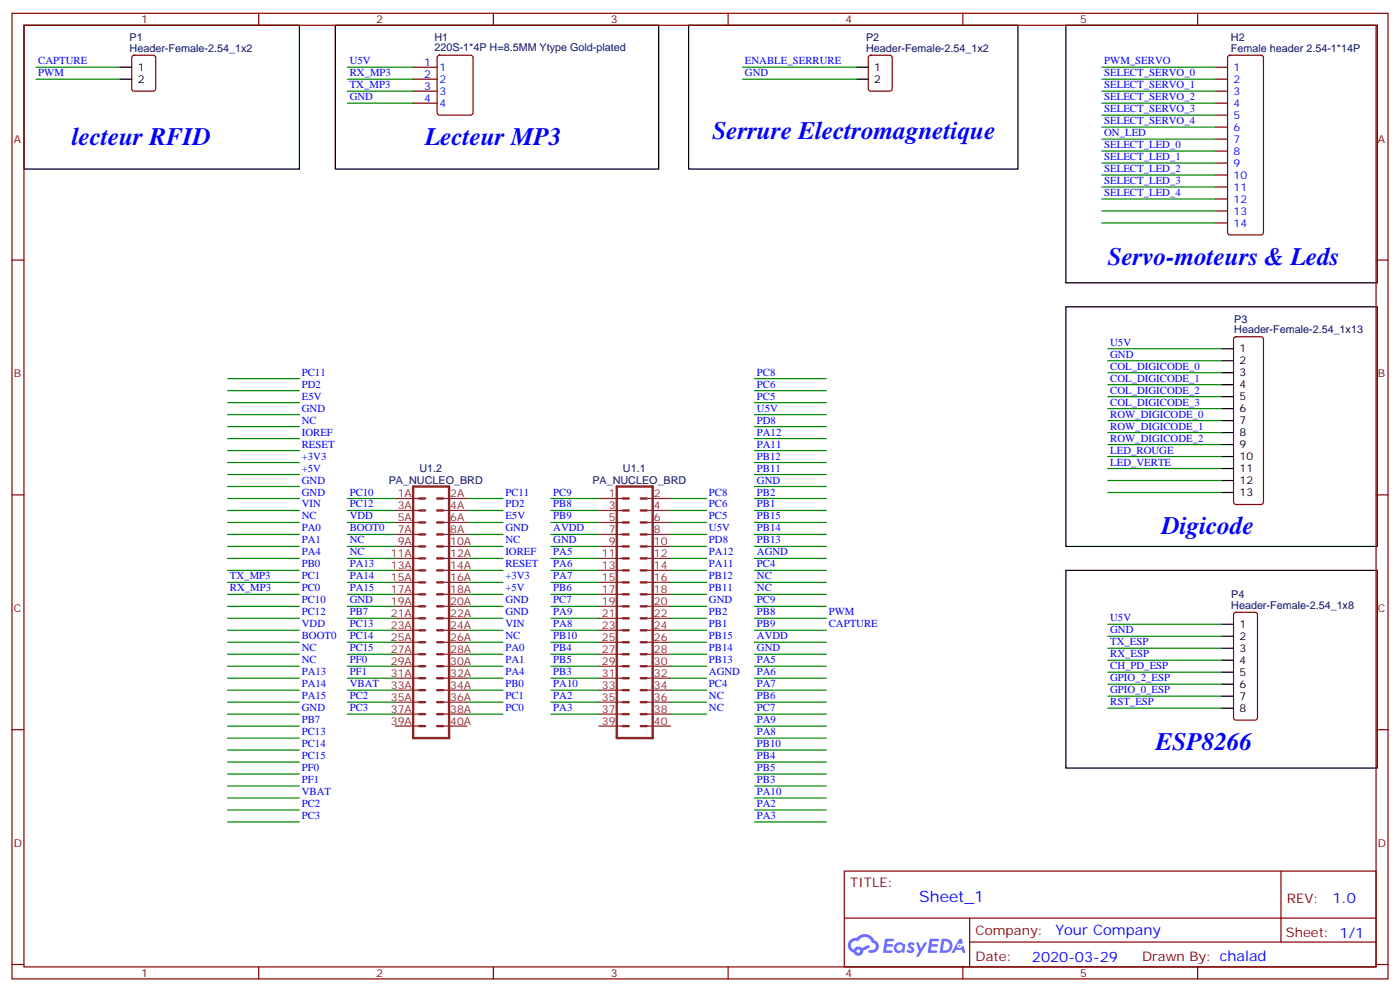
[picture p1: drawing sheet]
<svg xmlns="http://www.w3.org/2000/svg" width="412mm" height="292mm" viewBox="0 0 412 292" stroke-linecap="round" stroke-linejoin="round" font-family="sans-serif">
<path d="M7.1 7.4h81.1v42.4h-81.1zM98.8 7.4h95.2v42.4h-95.2zM202.8 7.4h97.1v42.4h-97.1zM314 7.4h91.7v75.9h-91.7zM314 90.3h91.7v70.6h-91.7zM314 168h91.7v58.2h-91.7z" fill="none" stroke="#000" stroke-width=".35"/>
<g fill="none" stroke="#870000" stroke-width=".35">
<path d="M3.5 3.9h405.4v284.4h-405.4zM7.1 7.4h398.2v277.3h-398.2zM76.2 3.9v3.5M145.3 3.9v3.5M214.5 3.9v3.5M283.6 3.9v3.5M352.8 3.9v3.5M3.5 76.6h3.6M405.3 76.6h3.6M3.5 145.7h3.6M405.3 145.7h3.6M3.5 214.9h3.6"/>
<path d="M405.3 214.9h3.6M248.7 256.5h156.6v28.2h-156.6zM377.3 256.5v20.9M248.7 270.4h156.5M285.6 277.4h119.6M285.6 270.4v14.1M3.5 284h3.6M76.2 284.7v3.6M145.3 284.7v3.6M214.5 284.7v3.6M283.6 284.7v3.6M352.8 284.7v3.6"/>
<path d="M405.3 284h3.6"/>
</g>
<g fill="#5487ff">
<path d="M267.7 277.7a1.22 1.22 0 0 1 1.7 .2l-.4 .6a.47 .47 0 0 0-.3-.4 .47 .47 0 0 0-.5 .2l.1 .2a1.14 1.14 0 0 1 .8 1.8 1.14 1.14 0 0 1-1.9 0l-.2-.2 .5-.6 .7 .5a.29 .29 0 0 0 .3-.3 .29 .29 0 0 0-.2-.3 1.04 1.04 0 0 1-.6-1.7z"/>
<path d="M260.7 276.4h2.4l.3 .2-.2 .5-1.8 .1-.1 .8h1.5l.3 .4-.3 .4h-1.6l-.2 1.1h1.7l.2 .3-.2 .3-2.6 .1z"/>
<path d="M273.8 276.4h2.4l.3 .2-.1 .5-1.8 .1-.2 .8h1.6l.3 .4-.4 .4h-1.6l-.1 1.1h1.7l.2 .3-.2 .3-2.6 .1z"/>
<path d="M282.6 276.4h.7l.3 1.3-.6 .3a.69 .69 0 0 0-1 .3 .69 .69 0 0 0 .4 .9 .69 .69 0 0 0 .9-.6l.5-.2 .6 2.2h-.8l-.2-.9h-1.8l-.5 .9h-.8z"/>
<path d="M269.8 277.5h.8l.6 1.8 1.1-1.8h.9l-2.6 4.2h-.8l.9-1.5z"/>
<path d="M277.4 276.4l-.6 4.2h1.3a2.11 2.11 0 0 0 2.5-2.1 2.11 2.11 0 0 0-2.5-2.1zM278.1 277.2a1.39 1.39 0 0 1 1.7 1.4 1.39 1.39 0 0 1-1.8 1.3h-.3z"/>
<path d="M263.7 278.1a1.54 1.54 0 0 0-.1 2.1 1.54 1.54 0 0 0 2.2 .1l.6 .3 .3-2.3-.2-.3h-.4a1.49 1.49 0 0 0-2.4 .1zM264 279.1a.94 .94 0 0 1 1.8 0 .94 .94 0 0 1-1.8 0z"/>
<path d="M250.4 276.8a2.18 2.18 0 0 0 1.1 3.7 1.44 1.44 0 0 0 1.6 .9 1.44 1.44 0 0 0 1.2-1.4l2-1-.5-.8-1.9 1a1.47 1.47 0 0 0-2.4 .4 1.39 1.39 0 0 1-.7-1.9 1.39 1.39 0 0 1 2-.5 2.12 2.12 0 0 1 2.2-1.3 2.12 2.12 0 0 1 1.9 1.7 1.14 1.14 0 0 1 1.1 1.4 1.14 1.14 0 0 1-1.7 .7 .43 .43 0 0 0-.5 .4 .43 .43 0 0 0 .4 .5 1.98 1.98 0 0 0 2.5-1.2 1.98 1.98 0 0 0-1.2-2.6 3.1 3.1 0 0 0-5.3-.6l-.9 .1zM252.3 280.1a.55 .55 0 0 1 1.1 0 .55 .55 0 0 1-1.1 0z"/>
<circle cx="282.6" cy="278.5" r=".26"/>
</g>
<g fill="none" stroke="#8c2424" stroke-width=".71">
<path d="M121.7 143.3h10.6v74h-10.6zM123.5 153.8h1.7M123.5 150.3h1.7M123.5 146.8h1.7M123.5 157.4h1.7M128.8 153.8h1.7M128.8 150.3h1.7M128.8 146.8h1.7M128.8 157.4h1.7M181.7 143.3h10.6v74h-10.6zM183.4 153.8h1.8M183.4 150.3h1.8"/>
<path d="M183.4 146.8h1.8M183.4 157.4h1.8M188.7 153.8h1.8M188.7 150.3h1.8M188.7 146.8h1.8M188.7 157.4h1.8M123.5 160.9h1.7M123.5 171.5h1.7M123.5 168h1.7M123.5 164.4h1.7M123.5 178.5h1.7M123.5 175h1.7"/>
<path d="M128.8 160.9h1.7M128.8 171.5h1.7M128.8 168h1.7M128.8 164.4h1.7M128.8 178.5h1.7M128.8 175h1.7M183.4 160.9h1.8M183.4 171.5h1.8M183.4 168h1.8M183.4 164.4h1.8M183.4 178.5h1.8M183.4 175h1.8"/>
<path d="M188.7 160.9h1.8M188.7 171.5h1.8M188.7 168h1.8M188.7 164.4h1.8M188.7 178.5h1.8M188.7 175h1.8M123.5 189.1h1.7M123.5 185.6h1.7M123.5 182.1h1.7M123.5 196.2h1.7M123.5 192.7h1.7M123.5 199.7h1.7"/>
<path d="M128.8 189.1h1.7M128.8 185.6h1.7M128.8 182.1h1.7M128.8 196.2h1.7M128.8 192.7h1.7M128.8 199.7h1.7M183.4 189.1h1.8M183.4 185.6h1.8M183.4 182.1h1.8M183.4 196.2h1.8M183.4 192.7h1.8M183.4 199.7h1.8"/>
<path d="M188.7 189.1h1.8M188.7 185.6h1.8M188.7 182.1h1.8M188.7 196.2h1.8M188.7 192.7h1.8M188.7 199.7h1.8M123.5 203.2h1.7M123.5 206.8h1.7M123.5 210.3h1.7M123.5 213.8h1.7M128.8 203.2h1.7M128.8 206.8h1.7"/>
<path d="M128.8 210.3h1.7M128.8 213.8h1.7M183.4 203.2h1.8M183.4 206.8h1.8M183.4 210.3h1.8M183.4 213.8h1.8M188.7 203.2h1.8M188.7 206.8h1.8M188.7 210.3h1.8M188.7 213.8h1.8"/>
</g>
<g fill="none" stroke="#8c2424" stroke-width=".35">
<path d="M116.4 146.8h7.1M116.4 150.3h7.1M116.4 153.8h7.1M116.4 157.4h7.1M130.5 146.8h7.1M130.5 150.3h7.1M130.5 153.8h7.1M130.5 157.4h7.1M176.4 146.8h7M176.4 150.3h7M176.4 153.8h7M176.4 157.4h7"/>
<path d="M190.5 146.8h7.1M190.5 150.3h7.1M190.5 153.8h7.1M190.5 157.4h7.1M116.4 160.9h7.1M116.4 164.4h7.1M116.4 168h7.1M116.4 171.5h7.1M116.4 175h7.1M116.4 178.5h7.1M130.5 160.9h7.1M130.5 164.4h7.1"/>
<path d="M130.5 168h7.1M130.5 171.5h7.1M130.5 175h7.1M130.5 178.5h7.1M176.4 160.9h7M176.4 164.4h7M176.4 168h7M176.4 171.5h7M176.4 175h7M176.4 178.5h7M190.5 160.9h7.1M190.5 164.4h7.1"/>
<path d="M190.5 168h7.1M190.5 171.5h7.1M190.5 175h7.1M190.5 178.5h7.1M116.4 182.1h7.1M116.4 185.6h7.1M116.4 189.1h7.1M116.4 192.7h7.1M116.4 196.2h7.1M116.4 199.7h7.1M130.5 182.1h7.1M130.5 185.6h7.1"/>
<path d="M130.5 189.1h7.1M130.5 192.7h7.1M130.5 196.2h7.1M130.5 199.7h7.1M176.4 182.1h7M176.4 185.6h7M176.4 189.1h7M176.4 192.7h7M176.4 196.2h7M176.4 199.7h7M190.5 182.1h7.1M190.5 185.6h7.1"/>
<path d="M190.5 189.1h7.1M190.5 192.7h7.1M190.5 196.2h7.1M190.5 199.7h7.1M116.4 203.2h7.1M116.4 206.8h7.1M116.4 210.3h7.1M116.4 213.8h7.1M130.5 203.2h7.1M130.5 206.8h7.1M130.5 210.3h7.1M130.5 213.8h7.1"/>
<path d="M176.4 203.2h7M176.4 206.8h7M176.4 210.3h7M176.4 213.8h7M190.5 203.2h7.1M190.5 206.8h7.1M190.5 210.3h7.1M190.5 213.8h7.1"/>
</g>
<g fill="none" stroke="#870000" stroke-width=".35">
<path d="M39 16.5l.5-.2h5.7l.6 .4 .1 9.4-.5 .7h-5.9l-.6-.4-.1-9.4zM121.7 19.8h7.1M129 16.5l.5-.2h9.1l.7 .4v16.5l-.4 .6-9.4 .1-.7-.5v-16.4zM256 16.5l.5-.2h5.6l.7 .4v9.4l-.4 .7h-5.9l-.7-.4v-9.4zM358.1 19.8h3.5M361.8 16.5l.5-.2h9.2l.5 .2 .2 .5v51.5l-.3 .5-.4 .2h-9.2l-.5-.3-.2-.4v-51.5zM121.7 23.3h7.1M121.7 26.8h7.1M121.7 30.4h7.1M358.1 23.3h3.5M358.1 26.8h3.5M358.1 30.4h3.5"/>
<path d="M358.1 33.9h3.5M358.1 37.4h3.5M358.1 41h3.5M358.1 44.5h3.5M358.1 48h3.5M358.1 51.5h3.5M358.1 55.1h3.5M358.1 58.6h3.5M358.1 62.1h3.5M358.1 65.7h3.5M363.6 99.4l.5-.2h7.4l.5 .2 .2 .5v47.9l-.3 .5-.4 .3h-7.4l-.5-.3-.2-.5v-47.9zM363.6 180.5l.5-.2h5.6l.5 .2 .2 .5v30.3l-.2 .5-.5 .3h-5.6l-.5-.3-.2-.5v-30.3z"/>
</g>
<g fill="none" stroke="#000" stroke-width=".35">
<path d="M35.3 19.8h3.5M252.2 19.8h3.6M35.3 23.3h3.5M252.2 23.3h3.6M359.8 102.7h3.6M359.8 106.2h3.6M359.8 109.7h3.6M359.8 113.3h3.6M359.8 116.8h3.6M359.8 120.3h3.6M359.8 123.9h3.6M359.8 127.4h3.6"/>
<path d="M359.8 130.9h3.6M359.8 134.4h3.6M359.8 138h3.6M359.8 141.5h3.6M359.8 145h3.6M359.8 183.8h3.6M359.8 187.4h3.6M359.8 190.9h3.6M359.8 194.4h3.6M359.8 197.9h3.6M359.8 201.5h3.6M359.8 205h3.6"/>
<path d="M359.8 208.5h3.6"/>
</g>
<g fill="none" stroke="#008700" stroke-width=".35">
<path d="M10.6 19.8h24.7M102.3 19.8h19.4M218.7 19.8h33.5M324.6 19.8h33.5M10.6 23.3h24.7M102.3 23.3h19.4M102.3 26.8h19.4M102.3 30.4h19.4M218.7 23.3h33.5M324.6 23.3h33.5M324.6 26.8h33.5M324.6 30.4h33.5"/>
<path d="M324.6 33.9h33.5M324.6 37.4h33.5M324.6 44.5h33.5M324.6 41h33.5M324.6 58.6h33.5M324.6 55.1h33.5M324.6 51.5h33.5M324.6 48h33.5M324.6 62.1h33.5M324.6 65.7h33.5M67 111.5h21.2M67 115h21.2"/>
<path d="M67 118.6h21.2M222.2 111.5h21.2M222.2 115h21.2M222.2 118.6h21.2M326.3 116.8h33.5M326.3 113.3h33.5M326.3 109.7h33.5M326.3 106.2h33.5M326.3 102.7h33.5M67 122.1h21.2M67 136.2h21.2M67 132.7h21.2"/>
<path d="M67 129.2h21.2M67 125.6h21.2M67 139.7h21.2M222.2 122.1h21.2M222.2 136.2h21.2M222.2 132.7h21.2M222.2 129.2h21.2M222.2 125.6h21.2M222.2 139.7h21.2M326.3 130.9h33.5M326.3 134.4h33.5M326.3 138h33.5"/>
<path d="M326.3 120.3h33.5M326.3 123.9h33.5M326.3 127.4h33.5M67 146.8h21.2M67 150.3h21.2M67 153.8h21.2M67 157.4h21.2M67 143.3h21.2M102.3 146.8h14.1M102.3 150.3h14.1M102.3 153.8h14.1M102.3 157.4h14.1"/>
<path d="M137.6 146.8h10.6M137.6 150.3h10.6M137.6 153.8h10.6M137.6 157.4h10.6M162.3 146.8h14.1M162.3 150.3h14.1M162.3 153.8h14.1M162.3 157.4h14.1M197.6 146.8h10.5M197.6 150.3h10.5M197.6 153.8h10.5M197.6 157.4h10.5"/>
<path d="M222.2 146.8h21.2M222.2 150.3h21.2M222.2 153.8h21.2M222.2 157.4h21.2M222.2 143.3h21.2M326.3 145h33.5M326.3 141.5h33.5M67 160.9h21.2M67 164.4h21.2M67 168h21.2M67 171.5h21.2M67 175h21.2"/>
<path d="M67 178.5h21.2M102.3 160.9h14.1M102.3 164.4h14.1M102.3 168h14.1M102.3 171.5h14.1M102.3 175h14.1M102.3 178.5h14.1M137.6 160.9h10.6M137.6 164.4h10.6M137.6 168h10.6M137.6 171.5h10.6M137.6 175h10.6"/>
<path d="M137.6 178.5h10.6M162.3 160.9h14.1M162.3 164.4h14.1M162.3 168h14.1M162.3 171.5h14.1M162.3 175h14.1M162.3 178.5h14.1M197.6 160.9h10.5M197.6 164.4h10.5M197.6 168h10.5M197.6 171.5h10.5M197.6 175h10.5"/>
<path d="M197.6 178.5h10.5M222.2 160.9h21.2M222.2 164.4h21.2M222.2 168h21.2M222.2 171.5h21.2M222.2 175h21.2M222.2 178.5h21.2M67 182.1h21.2M67 185.6h21.2M67 189.1h21.2M67 192.7h21.2M67 196.2h21.2"/>
<path d="M67 199.7h21.2M102.3 182.1h14.1M102.3 185.6h14.1M102.3 189.1h14.1M102.3 192.7h14.1M102.3 196.2h14.1M102.3 199.7h14.1M137.6 182.1h10.6M137.6 185.6h10.6M137.6 189.1h10.6M137.6 192.7h10.6M137.6 196.2h10.6"/>
<path d="M137.6 199.7h10.6M162.3 182.1h14.1M162.3 185.6h14.1M162.3 189.1h14.1M162.3 192.7h14.1M162.3 196.2h14.1M162.3 199.7h14.1M197.6 182.1h10.5M197.6 185.6h10.5M197.6 189.1h10.5M197.6 192.7h10.5M197.6 196.2h10.5"/>
<path d="M197.6 199.7h10.5M222.2 182.1h21.2M222.2 185.6h21.2M222.2 189.1h21.2M222.2 192.7h21.2M222.2 196.2h21.2M222.2 199.7h21.2M326.3 197.9h33.5M326.3 194.4h33.5M326.3 190.9h33.5M326.3 187.4h33.5M326.3 183.8h33.5"/>
<path d="M67 203.2h21.2M67 206.8h21.2M67 210.3h21.2M67 217.3h21.2M67 213.8h21.2M102.3 203.2h14.1M102.3 206.8h14.1M102.3 210.3h14.1M137.6 203.2h10.6M137.6 206.8h10.6M137.6 210.3h10.6M162.3 203.2h14.1"/>
<path d="M162.3 206.8h14.1M162.3 210.3h14.1M197.6 203.2h10.5M197.6 206.8h10.5M197.6 210.3h10.5M222.2 203.2h21.2M222.2 206.8h21.2M222.2 210.3h21.2M222.2 217.3h21.2M222.2 213.8h21.2M326.3 201.5h33.5M326.3 205h33.5"/>
<path d="M326.3 208.5h33.5M67 220.9h21.2M67 238.5h21.2M67 235h21.2M67 231.5h21.2M67 227.9h21.2M67 224.4h21.2M222.2 220.9h21.2M222.2 238.5h21.2M222.2 235h21.2M222.2 231.5h21.2M222.2 227.9h21.2"/>
<path d="M222.2 224.4h21.2M67 242h21.2M222.2 242h21.2"/>
</g>
<g font-size="7.4" fill="#00f">
<text x="209.9" y="41">Serrure Electromagnetique</text>
<text x="21.2" y="42.7">lecteur RFID</text>
<text x="125.2" y="42.7">Lecteur MP3</text>
<text x="326.3" y="78">Servo-moteurs &amp; Leds</text>
<text x="342.2" y="157.4">Digicode</text>
<text x="340.4" y="220.9">ESP8266</text>
</g>
<text font-size="4.6" fill="#00f" x="270.8" y="265.5">Sheet_1</text>
<g font-size="4.2" fill="#00f">
<text x="392.5" y="265.8">1.0</text>
<text x="310.9" y="275.3">Your Company</text>
<text x="304" y="283.1">2020-03-29</text>
</g>
<g font-size="3.9" fill="#800">
<text x="250.5" y="261.1">TITLE:</text>
<text x="379.1" y="265.8">REV:</text>
<text x="287.4" y="275.3">Company:</text>
<text x="378.7" y="275.9">Sheet: 1/1</text>
<text x="287.4" y="283">Date:</text>
<text x="336.4" y="283.1">Drawn By: chalad</text>
</g>
<g font-size="3.2" fill="#000080">
<text x="38.2" y="12">P1</text>
<text x="128" y="12">H1</text>
<text x="255.1" y="12">P2</text>
<text x="38.2" y="15.2">Header-Female-2.54_1x2</text>
<text x="128" y="15">220S-1*4P H=8.5MM Ytype Gold-plated</text>
<text x="255.1" y="15.2">Header-Female-2.54_1x2</text>
<text x="362.6" y="15.2">Female header 2.54-1*14P</text>
<text x="362.6" y="12.2">H2</text>
<text x="363.6" y="95.1">P3</text>
<text x="363.6" y="98.1">Header-Female-2.54_1x13</text>
<text x="114.5" y="142.6">PA_NUCLEO_BRD</text>
<text x="123.5" y="139">U1.2</text>
<text x="174.5" y="142.6">PA_NUCLEO_BRD</text>
<text x="183.5" y="139">U1.1</text>
<text x="362.7" y="179.2">Header-Female-2.54_1x8</text>
<text x="362.7" y="176.2">P4</text>
</g>
<g font-size="3.2" fill="#800">
<text x="41.6" y="6.9">1</text>
<text x="110.8" y="6.9">2</text>
<text x="179.9" y="6.9">3</text>
<text x="249.1" y="6.9">4</text>
<text x="318.2" y="6.9">5</text>
<text x="4.1" y="42">A</text>
<text x="405.9" y="42">A</text>
<text x="4.1" y="111.2">B</text>
<text x="405.9" y="111.2">B</text>
<text x="4.1" y="180.3">C</text>
<text x="405.9" y="180.3">C</text>
<text x="4.1" y="249.4">D</text>
<text x="405.9" y="249.4">D</text>
<text x="41.6" y="287.7">1</text>
<text x="110.8" y="287.7">2</text>
<text x="179.9" y="287.7">3</text>
<text x="249.1" y="287.7">4</text>
<text x="318.2" y="287.7">5</text>
</g>
<g font-size="3.2" fill="#00f">
<text x="11.3" y="18.9">CAPTURE</text>
<text x="11.3" y="22.4">PWM</text>
<text x="103" y="22.4">RX_MP3</text>
<text x="103" y="18.9">U5V</text>
<text x="125" y="19.4">1</text>
<text x="125" y="23">2</text>
<text x="129.5" y="20.8">1</text>
<text x="219.4" y="22.4">GND</text>
<text x="219.4" y="18.9">ENABLE_SERRURE</text>
<text x="325.3" y="18.9">PWM_SERVO</text>
<text x="325.3" y="22.4">SELECT_SERVO_0</text>
<text x="363.4" y="20.8">1</text>
<text x="103" y="26">TX_MP3</text>
<text x="103" y="29.5">GND</text>
<text x="125" y="26.5">3</text>
<text x="129.5" y="24.4">2</text>
<text x="129.5" y="27.9">3</text>
<text x="325.3" y="26">SELECT_SERVO_1</text>
<text x="325.3" y="29.5">SELECT_SERVO_2</text>
<text x="363.4" y="24.4">2</text>
<text x="363.4" y="27.9">3</text>
<text x="125" y="30">4</text>
<text x="129.5" y="31.4">4</text>
<text x="325.3" y="33">SELECT_SERVO_3</text>
<text x="363.4" y="31.4">4</text>
<text x="363.4" y="35">5</text>
<text x="325.3" y="36.5">SELECT_SERVO_4</text>
<text x="325.3" y="40.1">ON_LED</text>
<text x="363.4" y="38.5">6</text>
<text x="325.3" y="43.6">SELECT_LED_0</text>
<text x="325.3" y="47.1">SELECT_LED_1</text>
<text x="363.4" y="42">7</text>
<text x="363.4" y="45.5">8</text>
<text x="325.3" y="50.7">SELECT_LED_2</text>
<text x="363.4" y="49.1">9</text>
<text x="363.4" y="52.6">10</text>
<text x="325.3" y="54.2">SELECT_LED_3</text>
<text x="325.3" y="57.7">SELECT_LED_4</text>
<text x="363.4" y="56.1">11</text>
<text x="363.4" y="59.7">12</text>
<text x="363.4" y="63.2">13</text>
<text x="363.4" y="66.7">14</text>
<text x="327" y="101.8">U5V</text>
<text x="327" y="105.3">GND</text>
<text x="88.9" y="110.6">PC11</text>
<text x="223" y="110.6">PC8</text>
<text x="327" y="108.9">COL_DIGICODE_0</text>
<text x="327" y="112.4">COL_DIGICODE_1</text>
<text x="88.9" y="114.2">PD2</text>
<text x="88.9" y="117.7">E5V</text>
<text x="223" y="117.7">PC5</text>
<text x="223" y="114.2">PC6</text>
<text x="327" y="115.9">COL_DIGICODE_2</text>
<text x="327" y="119.5">COL_DIGICODE_3</text>
<text x="88.9" y="121.2">GND</text>
<text x="88.9" y="124.7">NC</text>
<text x="223" y="124.7">PD8</text>
<text x="223" y="121.2">U5V</text>
<text x="327" y="123">ROW_DIGICODE_0</text>
<text x="88.9" y="131.8">RESET</text>
<text x="88.9" y="128.3">IOREF</text>
<text x="223" y="131.8">PA11</text>
<text x="223" y="128.3">PA12</text>
<text x="327" y="126.5">ROW_DIGICODE_1</text>
<text x="327" y="130">ROW_DIGICODE_2</text>
<text x="88.9" y="135.3">+3V3</text>
<text x="223" y="135.3">PB12</text>
<text x="327" y="133.6">LED_ROUGE</text>
<text x="327" y="137.1">LED_VERTE</text>
<text x="88.9" y="138.9">+5V</text>
<text x="88.9" y="142.4">GND</text>
<text x="223" y="142.4">GND</text>
<text x="223" y="138.9">PB11</text>
<text x="88.9" y="149.4">VIN</text>
<text x="88.9" y="145.9">GND</text>
<text x="103" y="145.9">PC10</text>
<text x="103" y="149.4">PC12</text>
<text x="148.9" y="149.4">PD2</text>
<text x="148.9" y="145.9">PC11</text>
<text x="163" y="149.4">PB8</text>
<text x="163" y="145.9">PC9</text>
<text x="208.8" y="145.9">PC8</text>
<text x="208.8" y="149.4">PC6</text>
<text x="223" y="149.4">PB1</text>
<text x="223" y="145.9">PB2</text>
<text x="88.9" y="153">NC</text>
<text x="103" y="153">VDD</text>
<text x="148.9" y="153">E5V</text>
<text x="163" y="153">PB9</text>
<text x="208.8" y="153">PC5</text>
<text x="223" y="153">PB15</text>
<text x="88.9" y="156.5">PA0</text>
<text x="88.9" y="160">PA1</text>
<text x="103" y="156.5">BOOT0</text>
<text x="103" y="160">NC</text>
<text x="148.9" y="160">NC</text>
<text x="148.9" y="156.5">GND</text>
<text x="163" y="160">GND</text>
<text x="163" y="156.5">AVDD</text>
<text x="208.8" y="156.5">U5V</text>
<text x="208.8" y="160">PD8</text>
<text x="223" y="160">PB13</text>
<text x="223" y="156.5">PB14</text>
<text x="88.9" y="163.5">PA4</text>
<text x="88.9" y="167.1">PB0</text>
<text x="103" y="163.5">NC</text>
<text x="103" y="167.1">PA13</text>
<text x="148.9" y="163.5">IOREF</text>
<text x="148.9" y="167.1">RESET</text>
<text x="163" y="167.1">PA6</text>
<text x="163" y="163.5">PA5</text>
<text x="208.8" y="163.5">PA12</text>
<text x="208.8" y="167.1">PA11</text>
<text x="223" y="163.5">AGND</text>
<text x="223" y="167.1">PC4</text>
<text x="67.7" y="170.6">TX_MP3</text>
<text x="88.9" y="170.6">PC1</text>
<text x="103" y="170.6">PA14</text>
<text x="148.9" y="170.6">+3V3</text>
<text x="163" y="170.6">PA7</text>
<text x="208.8" y="170.6">PB12</text>
<text x="223" y="170.6">NC</text>
<text x="67.7" y="174.1">RX_MP3</text>
<text x="88.9" y="174.1">PC0</text>
<text x="88.9" y="177.7">PC10</text>
<text x="103" y="174.1">PA15</text>
<text x="103" y="177.7">GND</text>
<text x="148.9" y="177.7">GND</text>
<text x="148.9" y="174.1">+5V</text>
<text x="163" y="177.7">PC7</text>
<text x="163" y="174.1">PB6</text>
<text x="208.8" y="174.1">PB11</text>
<text x="208.8" y="177.7">GND</text>
<text x="223" y="174.1">NC</text>
<text x="223" y="177.7">PC9</text>
<text x="88.9" y="184.7">VDD</text>
<text x="88.9" y="181.2">PC12</text>
<text x="103" y="181.2">PB7</text>
<text x="103" y="184.7">PC13</text>
<text x="148.9" y="181.2">GND</text>
<text x="148.9" y="184.7">VIN</text>
<text x="163" y="184.7">PA8</text>
<text x="163" y="181.2">PA9</text>
<text x="208.8" y="181.2">PB2</text>
<text x="208.8" y="184.7">PB1</text>
<text x="223" y="181.2">PB8</text>
<text x="223" y="184.7">PB9</text>
<text x="244.1" y="184.7">CAPTURE</text>
<text x="244.1" y="181.2">PWM</text>
<text x="327" y="183">U5V</text>
<text x="88.9" y="191.8">NC</text>
<text x="88.9" y="188.2">BOOT0</text>
<text x="103" y="188.2">PC14</text>
<text x="103" y="191.8">PC15</text>
<text x="148.9" y="191.8">PA0</text>
<text x="148.9" y="188.2">NC</text>
<text x="163" y="191.8">PB4</text>
<text x="163" y="188.2">PB10</text>
<text x="208.8" y="188.2">PB15</text>
<text x="208.8" y="191.8">PB14</text>
<text x="223" y="188.2">AVDD</text>
<text x="223" y="191.8">GND</text>
<text x="327" y="186.5">GND</text>
<text x="327" y="190">TX_ESP</text>
<text x="88.9" y="195.3">NC</text>
<text x="103" y="195.3">PF0</text>
<text x="148.9" y="195.3">PA1</text>
<text x="163" y="195.3">PB5</text>
<text x="208.8" y="195.3">PB13</text>
<text x="223" y="195.3">PA5</text>
<text x="327" y="193.5">RX_ESP</text>
<text x="327" y="197.1">CH_PD_ESP</text>
<text x="88.9" y="198.8">PA13</text>
<text x="88.9" y="202.4">PA14</text>
<text x="103" y="202.4">VBAT</text>
<text x="103" y="198.8">PF1</text>
<text x="148.9" y="202.4">PB0</text>
<text x="148.9" y="198.8">PA4</text>
<text x="163" y="198.8">PB3</text>
<text x="163" y="202.4">PA10</text>
<text x="208.8" y="202.4">PC4</text>
<text x="208.8" y="198.8">AGND</text>
<text x="223" y="202.4">PA7</text>
<text x="223" y="198.8">PA6</text>
<text x="327" y="200.6">GPIO_2_ESP</text>
<text x="88.9" y="209.4">GND</text>
<text x="88.9" y="205.9">PA15</text>
<text x="103" y="205.9">PC2</text>
<text x="103" y="209.4">PC3</text>
<text x="148.9" y="205.9">PC1</text>
<text x="148.9" y="209.4">PC0</text>
<text x="163" y="209.4">PA3</text>
<text x="163" y="205.9">PA2</text>
<text x="208.8" y="205.9">NC</text>
<text x="208.8" y="209.4">NC</text>
<text x="223" y="205.9">PB6</text>
<text x="223" y="209.4">PC7</text>
<text x="327" y="204.1">GPIO_0_ESP</text>
<text x="327" y="207.6">RST_ESP</text>
<text x="88.9" y="212.9">PB7</text>
<text x="223" y="212.9">PA9</text>
<text x="88.9" y="216.5">PC13</text>
<text x="88.9" y="220">PC14</text>
<text x="223" y="220">PB10</text>
<text x="223" y="216.5">PA8</text>
<text x="88.9" y="227">PF0</text>
<text x="88.9" y="223.5">PC15</text>
<text x="223" y="223.5">PB4</text>
<text x="223" y="227">PB5</text>
<text x="88.9" y="230.6">PF1</text>
<text x="223" y="230.6">PB3</text>
<text x="88.9" y="237.6">PC2</text>
<text x="88.9" y="234.1">VBAT</text>
<text x="223" y="234.1">PA10</text>
<text x="223" y="237.6">PA2</text>
<text x="88.9" y="241.2">PC3</text>
<text x="223" y="241.2">PA3</text>
</g>
<g font-size="3.2">
<text x="40.6" y="20.8">1</text>
<text x="257.5" y="20.8">1</text>
<text x="40.6" y="24.4">2</text>
<text x="257.5" y="24.4">2</text>
<text x="365.1" y="103.8">1</text>
<text x="365.1" y="107.3">2</text>
<text x="365.1" y="110.8">3</text>
<text x="365.1" y="114.3">4</text>
<text x="365.1" y="117.9">5</text>
<text x="365.1" y="121.4">6</text>
<text x="365.1" y="124.9">7</text>
<text x="365.1" y="128.4">8</text>
<text x="365.1" y="132">9</text>
<text x="365.1" y="135.5">10</text>
<text x="365.1" y="139">11</text>
<text x="365.1" y="142.6">12</text>
<text x="365.1" y="146.1">13</text>
<text x="365.1" y="184.9">1</text>
<text x="365.1" y="188.4">2</text>
<text x="365.1" y="191.9">3</text>
<text x="365.1" y="195.5">4</text>
<text x="365.1" y="199">5</text>
<text x="365.1" y="202.5">6</text>
<text x="365.1" y="206.1">7</text>
<text x="365.1" y="209.6">8</text>
</g>
<g font-size="3.2" fill="#8d2323">
<text x="117.2" y="146.4">1A</text>
<text x="117.2" y="150">3A</text>
<text x="132.6" y="146.4">2A</text>
<text x="132.6" y="150">4A</text>
<text x="179.3" y="146.4">1</text>
<text x="179.3" y="150">3</text>
<text x="192.6" y="146.4">2</text>
<text x="192.6" y="150">4</text>
<text x="117.2" y="153.5">5A</text>
<text x="132.6" y="153.5">6A</text>
<text x="179.3" y="153.5">5</text>
<text x="192.6" y="153.5">6</text>
<text x="117.2" y="157">7A</text>
<text x="117.2" y="160.5">9A</text>
<text x="132.6" y="157">8A</text>
<text x="132.6" y="160.5">10A</text>
<text x="179.3" y="157">7</text>
<text x="179.3" y="160.5">9</text>
<text x="192.6" y="157">8</text>
<text x="192.6" y="160.5">10</text>
<text x="115.2" y="164.1">11A</text>
<text x="115.2" y="167.6">13A</text>
<text x="132.6" y="164.1">12A</text>
<text x="132.6" y="167.6">14A</text>
<text x="177.3" y="164.1">11</text>
<text x="177.3" y="167.6">13</text>
<text x="192.6" y="164.1">12</text>
<text x="192.6" y="167.6">14</text>
<text x="115.2" y="171.1">15A</text>
<text x="132.6" y="171.1">16A</text>
<text x="177.3" y="171.1">15</text>
<text x="192.6" y="171.1">16</text>
<text x="115.2" y="174.7">17A</text>
<text x="115.2" y="178.2">19A</text>
<text x="132.6" y="174.7">18A</text>
<text x="132.6" y="178.2">20A</text>
<text x="177.3" y="174.7">17</text>
<text x="177.3" y="178.2">19</text>
<text x="192.6" y="174.7">18</text>
<text x="192.6" y="178.2">20</text>
<text x="115.2" y="181.7">21A</text>
<text x="115.2" y="185.2">23A</text>
<text x="132.6" y="181.7">22A</text>
<text x="132.6" y="185.2">24A</text>
<text x="177.3" y="181.7">21</text>
<text x="177.3" y="185.2">23</text>
<text x="192.6" y="181.7">22</text>
<text x="192.6" y="185.2">24</text>
<text x="115.2" y="188.8">25A</text>
<text x="132.6" y="188.8">26A</text>
<text x="177.3" y="188.8">25</text>
<text x="192.6" y="188.8">26</text>
<text x="115.2" y="192.3">27A</text>
<text x="115.2" y="195.8">29A</text>
<text x="132.6" y="192.3">28A</text>
<text x="132.6" y="195.8">30A</text>
<text x="177.3" y="192.3">27</text>
<text x="177.3" y="195.8">29</text>
<text x="192.6" y="192.3">28</text>
<text x="192.6" y="195.8">30</text>
<text x="115.2" y="199.4">31A</text>
<text x="115.2" y="202.9">33A</text>
<text x="132.6" y="199.4">32A</text>
<text x="132.6" y="202.9">34A</text>
<text x="177.3" y="199.4">31</text>
<text x="177.3" y="202.9">33</text>
<text x="192.6" y="199.4">32</text>
<text x="192.6" y="202.9">34</text>
<text x="115.2" y="206.4">35A</text>
<text x="115.2" y="209.9">37A</text>
<text x="132.6" y="206.4">36A</text>
<text x="132.6" y="209.9">38A</text>
<text x="177.3" y="206.4">35</text>
<text x="177.3" y="209.9">37</text>
<text x="192.6" y="206.4">36</text>
<text x="192.6" y="209.9">38</text>
<text x="115.2" y="213.5">39A</text>
<text x="132.6" y="213.5">40A</text>
<text x="177.3" y="213.5">39</text>
<text x="192.6" y="213.5">40</text>
</g>
</svg>
